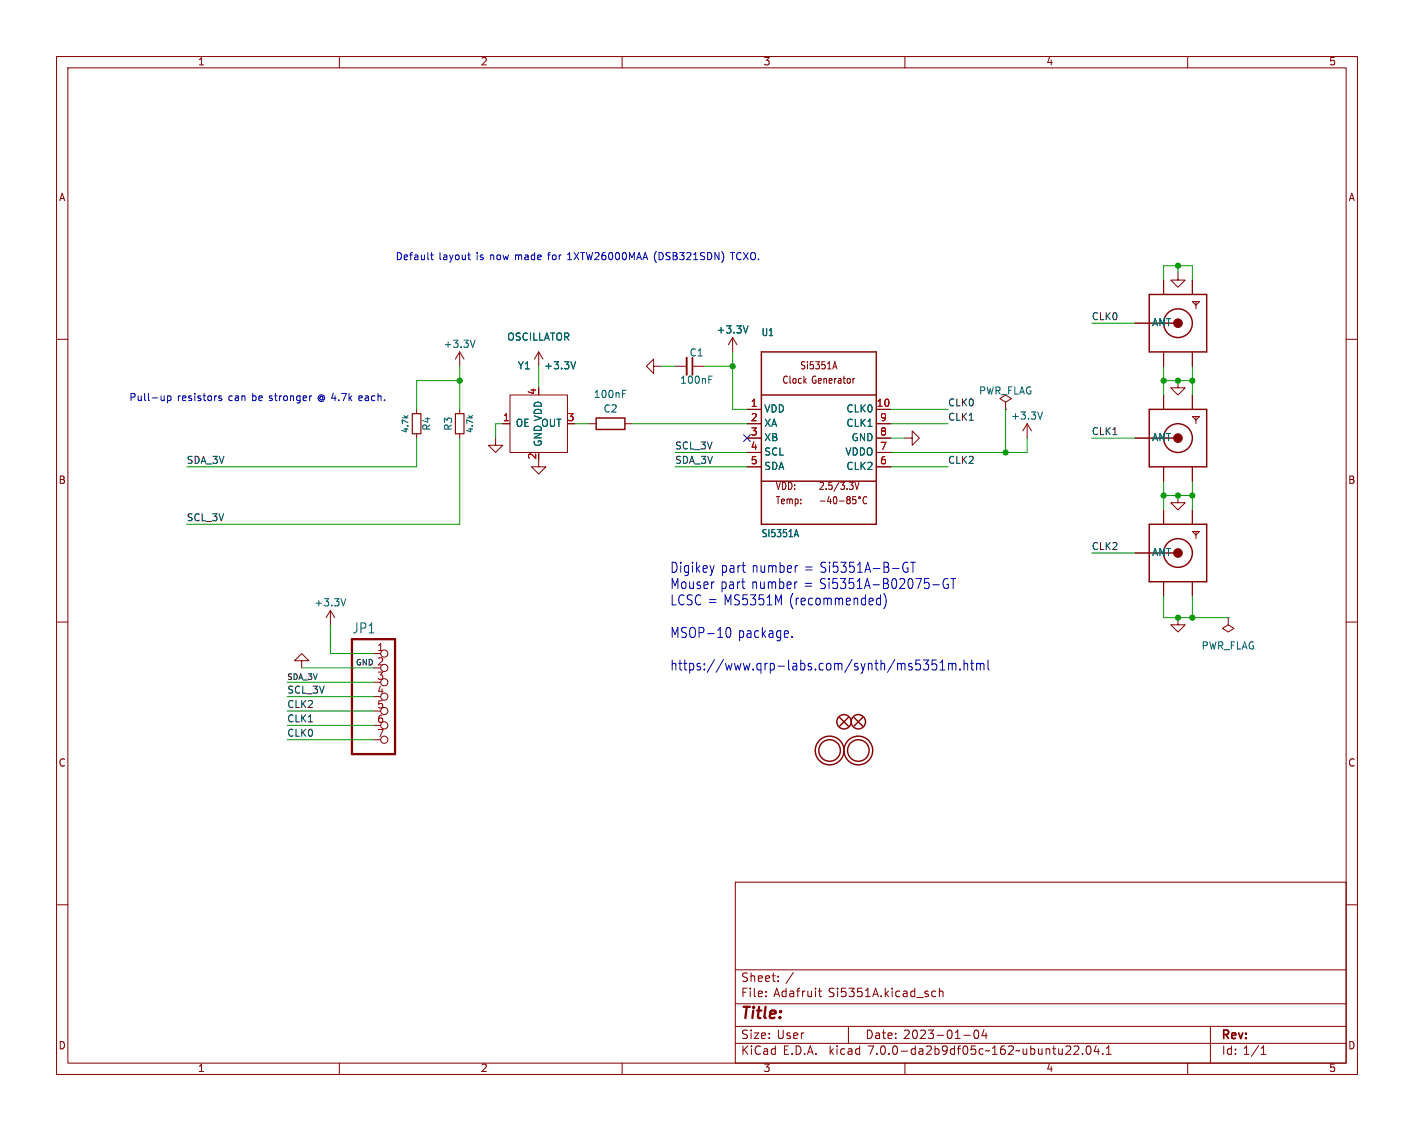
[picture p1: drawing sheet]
<svg xmlns="http://www.w3.org/2000/svg" width="250mm" height="200mm" viewBox="0 0 250 200" stroke-linecap="round" stroke-linejoin="round" font-family="sans-serif">
<g fill="none" stroke="#840000" stroke-width=".18">
<path d="M10 10h230v180h-230zM12 12h226v176h-226zM60 10v2M110 10v2M160 10v2M210 10v2M10 60h2M129.5 59.7l-.7 1.3M129.5 59.7v2.5M129.5 59.7l.8 1.3M200.7 57.1h2.5M205.7 49.5v2.6"/>
<path d="M208.3 48.3v1.2h1.2l-1.2 1.3-1.3-1.3h1.3M210.8 53.3h1.3l-.6 .7zM210.8 49.5v2.6M211.5 53.3v1.3M238 60h2M73.7 72.4v.8M73.7 76.7v.8M81.3 62.2v2.6M81.3 72.4v.8M81.3 76.7v.8M81.3 62.2l-.8 1.3M81.3 62.2l.7 1.3"/>
<path d="M87.6 77.5v1.2h1.3l-1.3 1.3-1.2-1.3h1.2M88.9 74.9h1.3M90.2 69.8h10.1v10.2h-10.1zM95.2 62.2l-.7 1.3M95.2 62.2v2.6M95.2 62.2l.8 1.3M104.1 74.9h1.3M110.5 74.9h1.3M115.6 64.8v-1.3l-1.3 1.3 1.3 1.2v-1.2h1.2M119.4 64.8h2M122.4 64.8h2.1M132.1 72.4h2.5"/>
<path d="M132.1 74.9h2.5M132.1 77.5h2.5M147.4 64.9h.5M147.6 64l.4 1.2M151.1 66.9l-.2 .2M154.9 72.4h2.6M154.9 74.9h2.6M154.9 77.5h2.6M160 77.5h1.3v-1.3l1.3 1.3-1.3 1.2v-1.2M177.8 71.1l1-.6-1-.7-1 .7 1 .6v1.3M177.8 72.4h.1M181.6 74.9l-.8 1.3"/>
<path d="M181.6 74.9v2.6M181.6 74.9l.8 1.3M200.7 77.5h2.5M205.7 62.2v2.6M205.7 69.8v2.6M208.3 67.3v1.3h1.2l-1.2 1.2-1.3-1.2h1.3M210.8 62.2v2.6M210.8 69.8v2.6M210.8 73.7h1.3l-.6 .6zM211.5 73.7v1.2M95.2 81.3v1.2h1.3l-1.3 1.3-1.2-1.3h1.2M132.1 80h2.5"/>
<path d="M132.1 82.5h2.5M145 88.6h.9M146.6 87.8l-.3 .9h.7M146.8 88.2v.9M147.5 87.9l.1-.1a.72 .72 0 0 1 0 1.3 .94 .94 0 0 1-.1-1.2zM148.4 88.6h.9M149.9 88.4l-.2-.3 .2-.3 .3 .1 .1 .2-.2 .3M149.9 88.4l-.2 .2v.2l.2 .3 .3-.1 .1-.2v-.2l-.2-.2M149.9 88.4h.2M151.2 85.3l.3 1.2 .4-1.2M151.3 87.8h-.5l-.1 .6 .2-.1 .4 .1v.6l-.1 .1-.5-.1M153.3 87.9h-.1a.62 .62 0 0 0-.7 .5 .62 .62 0 0 0 .5 .7l.3-.1"/>
<path d="M154.9 80h2.6M154.9 82.5h2.6M200.7 97.8h2.5M205.7 82.5v2.6M205.7 90.2v2.5M208.3 87.6v1.3h1.2l-1.2 1.3-1.3-1.3h1.3M210.8 82.5v2.6M210.8 90.2v2.5M210.8 94h1.3l-.6 .6zM211.5 94v1.2M10 110h2M53.3 116.8h1.3l-1.3-1.2-1.2 1.2h1.2v1.3"/>
<path d="M58.4 107.9l-.7 1.3M58.4 107.9v2.6M58.4 107.9l.8 1.3M66 115.6h1.3M66 118.1h1.3M205.7 102.9v2.5M208.3 109.2v1.3h1.2l-1.2 1.3-1.3-1.3h1.3M210.8 102.9v2.5M217.2 109.2v1.3l1 .6-1 .7-1-.7 1-.6M217.2 109.2h.1M238 110h2M66 120.6h1.3"/>
<path d="M66 123.2h1.3M66 125.7h1.3M66 128.3h1.3M66 130.8h1.3M10 160h2M130 156h108v32h-108zM238 160h2M130 177.5h108M130 171.5h108M135.4 176.1v.2M135.4 175.3v.2M137.6 173.4v.2"/>
<path d="M137.6 172.6v.2M144.7 175.3h.6M144.9 174.8v1.2l.4 .3M164.8 176.1l.2 .2 .5-.1M165.5 175.3h-.5l-.2 .1M166.1 175.4l.2-.1h.4v1M166.1 174.8v1.5M60 188v2M110 188v2M130 184.5h108M130 181.5h108M150 181.5v3"/>
<path d="M160 188v2M170.4 183.1h1.2M172.4 182.2h.2a.81 .81 0 0 1 .5 .6 .81 .81 0 0 1-.3 .8l-.1 .1a.81 .81 0 0 1-.6-.7 .81 .81 0 0 1 .3-.8zM174 182.1l-.4 1.1h1M174.3 182.7v1M189.9 185.1l.6-.1 .2 .1 .1 .3-1 1.1h1M191.4 186.3v.2M192.3 185h.1a.81 .81 0 0 1 .6 .6 .81 .81 0 0 1-.3 .8l-.2 .1a.81 .81 0 0 1-.5-.7 .81 .81 0 0 1 .3-.8zM193.8 184.9l-.3 1.1h.9M194.2 185.5v1M195 186.3v.2M195.6 186.5h.9"/>
<path d="M195.6 185.4l.4-.4v1.5M210 188v2M214 181.5v6.5M223 186.5h.8M223 185.4l.4-.4v1.5"/>
<circle cx="152" cy="88" r=".17"/>
<circle cx="67.9" cy="115.6" r=".63"/>
<circle cx="67.9" cy="118.1" r=".63"/>
<circle cx="67.9" cy="125.7" r=".63"/>
<circle cx="67.9" cy="120.6" r=".63"/>
<circle cx="67.9" cy="128.3" r=".63"/>
<circle cx="67.9" cy="130.8" r=".63"/>
<circle cx="67.9" cy="123.2" r=".63"/>
</g>
<path d="M62.2 113h7.6v20.3h-7.6z" fill="none" stroke="#840000" stroke-width=".41"/>
<path d="M132.3 57.6l-.5 1.3M84 60.2l-.4 1.2M101.8 64l-.4 1.2M110.1 69h.6M125.3 66.5h.6M184.3 72.9l-.4 1.2M140.5 94.5h.6M140.8 93.6l.4 1.3M61.1 105.9l-.4 1.2" fill="none" stroke="#006464" stroke-width=".18"/>
<path d="M121.4 63.2v3.1" fill="none" stroke="#840000" stroke-width=".33"/>
<path d="M122.4 63.2v3.1" fill="none" stroke="#840000" stroke-width=".3"/>
<g fill="none" stroke="#840000" stroke-width=".25">
<path d="M203.2 52.1h10.2v10.1h-10.2zM203.2 57.1h5.1M105.4 73.9h5.1v2h-5.1zM134.6 62.2h20.3v30.5h-20.3zM134.6 69.8h20.3M203.2 72.4h10.2v10.1h-10.2zM203.2 77.5h5.1M134.6 85.1h20.3M203.2 92.7h10.2v10.2h-10.2zM203.2 97.8h5.1M148.5 126.9l1.5 1.5M150 126.9l-1.5 1.5"/>
<path d="M151 126.9l1.5 1.5M152.5 126.9l-1.5 1.5"/>
<circle cx="208.3" cy="57.1" r="2.54"/>
<circle cx="208.3" cy="77.5" r="2.54"/>
<circle cx="208.3" cy="97.8" r="2.54"/>
<circle cx="146.7" cy="132.7" r="2.54"/>
<circle cx="146.7" cy="132.7" r="1.9"/>
<circle cx="149.2" cy="127.6" r="1.27"/>
<circle cx="151.8" cy="132.7" r="2.54"/>
<circle cx="151.8" cy="132.7" r="1.9"/>
<circle cx="151.8" cy="127.6" r="1.27"/>
</g>
<g fill="#840000" stroke="#840000" stroke-width=".18">
<circle cx="208.3" cy="57.1" r=".77"/>
<circle cx="208.3" cy="97.8" r=".77"/>
<circle cx="208.3" cy="77.5" r=".77"/>
</g>
<path d="M72.9 73.2h1.5v3.5h-1.5zM80.5 73.2h1.5v3.5h-1.5z" fill="none" stroke="#840000" stroke-width=".2"/>
<g fill="none" stroke="#0000c2" stroke-width=".18">
<path d="M76.1 45.1h.5M76.3 44.7v1l.3 .2M82.7 45.1h.5M82.9 44.7v1l.3 .2M129.2 44.7h.7M29 70v.8M29 70.7l-.2 .1M29.6 70v1.3M29.6 70.1l.4-.1 .2 .2-.1 .6h-.5M39.2 70.1l-.3-.1-.2 .2v.2l.5 .1v.3h-.5M55.1 70l-.2 .1M56.3 70.2v.5"/>
<path d="M63.6 70l-.1 .2v.5l.1 .1M64.1 70.3l-.6 .1M160.5 99.5a.51 .51 0 0 0-.8 .3M161 99.4h.8M161.4 99.4v1.8M126.3 100l-.4 1.2M128.5 111.1l.4-.2a1.23 1.23 0 0 1 0 1.8l-.4-.1M140.1 112.6v.1M140.8 102.9h.2M140.9 100h.1M155.1 106.9h.6M155.1 105.9h.6"/>
<path d="M155.7 105.2v1.8M156.5 105.3a2.36 2.36 0 0 1-.2 2.3M160.3 100.4h.2v.7a.51 .51 0 0 1-.8-.3M163.3 116.7h.9l-.5 .7 .4 .2v.7l-.2 .2h-.4l-.2-.2M164.9 103.4h1.2M165.6 116.7h-.8v.9l.2-.2 .5 .1 .1 .2v.6l-.3 .2h-.3l-.2-.2M166.2 118.5h.9M166.2 117.2l.4-.5v1.8M167.6 102.4a.51 .51 0 0 0-.8 .3l-.1 .6a.68 .68 0 0 0 .7 .8l.3-.2v-.6h-.3M167.7 117.3v1.2M167.7 117.5a.37 .37 0 0 1 .6-.1l.1 .2M168.1 102.3h.9"/>
<path d="M168.4 117.6l.2-.3 .3 .1 .1 1.1M168.4 117.6v.9M168.5 102.3v1.8M169.7 118.3v.2M170.5 117.5a.37 .37 0 0 1 .5-.1l.1 1.1M170.5 116.7v1.8M171.6 117.3h.6M171.8 116.7v1.5l.1 .2 .3 .1M172.7 117.5a.37 .37 0 0 1 .6-.1v.2M172.7 117.3v1.2M173.3 117.6l.2-.3 .4 .1 .1 1.1M173.3 117.6v.9"/>
<path d="M174.7 116.7v1.5l.2 .3"/>
</g>
<g fill="none" stroke="#009600" stroke-width=".18">
<path d="M193 57.1h7.7M205.7 49.5v-2.5h5.1v2.5M208.3 47v1.3M73.7 77.5v5h-40.7M81.3 64.8v7.6M81.3 77.5v15.2h-48.3M81.3 67.3h-7.6v5.1M88.9 74.9h-1.3v2.6M95.2 64.8v3.8M101.6 74.9h2.5M111.8 74.9h20.3M116.8 64.8h2.6"/>
<path d="M124.5 64.8h5M129.5 62.2v10.2h2.6M157.5 77.5h2.5M157.5 74.9h10.1M157.5 72.4h10.1M177.8 72.4v7.6M181.6 77.5v2.5h-24.1M193 77.5h7.7M205.7 64.8v5M205.7 67.3h5.1M210.8 64.8v5M119.4 80h12.7"/>
<path d="M119.4 82.5h12.7M157.5 82.5h10.1M193 97.8h7.7M205.7 85.1v5.1M205.7 87.6h5.1M210.8 85.1v5.1M53.3 118.1h12.7M58.4 110.5v5.1h7.6M205.7 105.4v3.8h11.5M210.8 105.4v3.8M50.8 123.2h15.2M50.8 125.7h15.2"/>
<path d="M50.8 128.3h15.2M50.8 120.6h15.2M50.8 130.8h15.2"/>
</g>
<path d="M131.5 76.9l1.2 1.2M132.7 76.9l-1.2 1.2" fill="none" stroke="#000084" stroke-width=".18"/>
<g fill="#009600" stroke="#009600" stroke-width=".18">
<circle cx="210.8" cy="67.3" r=".46"/>
<circle cx="208.3" cy="67.3" r=".46"/>
<circle cx="205.7" cy="67.3" r=".46"/>
<circle cx="205.7" cy="87.6" r=".46"/>
<circle cx="210.8" cy="87.6" r=".46"/>
<circle cx="208.3" cy="47" r=".46"/>
<circle cx="208.3" cy="109.2" r=".46"/>
<circle cx="210.8" cy="109.2" r=".46"/>
<circle cx="81.3" cy="67.3" r=".46"/>
<circle cx="129.5" cy="64.8" r=".46"/>
<circle cx="208.3" cy="87.6" r=".46"/>
<circle cx="177.8" cy="80" r=".46"/>
</g>
<text font-size="2.8" fill="#840000" x="131" y="180.8">Title:</text>
<g font-size="2.5" fill="#0000c2">
<text x="118.5" y="101.6">Digikey</text>
<text x="127.5" y="101.6">part</text>
<text x="133" y="101.6">number</text>
<text x="142.3" y="101.6">= Si5351A-B-GT</text>
<text x="118.5" y="104.5">Mouser</text>
<text x="118.5" y="107.4">LCSC = MS5351M</text>
<text x="127.4" y="104.5">part</text>
<text x="132.9" y="104.5">number</text>
<text x="139.7" y="107.4">(recommended)</text>
<text x="142.2" y="104.5">= Si5351A-B02075-GT</text>
<text x="118.5" y="113.1">MSOP-10</text>
<text x="130.5" y="113.1">package.</text>
<text x="118.5" y="118.9">https://www.qrp-labs.com/synth/ms5351m.html</text>
</g>
<text font-size="2.5" fill="#006464" x="62.3" y="112.3">JP1</text>
<g font-size="2.1" fill="#840000">
<text x="131" y="173.9">Sheet:</text>
<text x="138.9" y="173.9">/</text>
<text x="131" y="176.6">File:</text>
<text x="136.8" y="176.6">Adafruit</text>
<text x="146.5" y="176.6">Si5351A.kicad_sch</text>
<text x="131" y="184">Size:</text>
<text x="137.4" y="184">User</text>
<text x="153" y="184">Date:</text>
<text x="159.7" y="184">2023-01-04</text>
<text x="216" y="184.2">Rev:</text>
<text x="131" y="186.8">KiCad</text>
<text x="138.4" y="186.8">E.D.A.</text>
<text x="146.7" y="186.8">kicad</text>
<text x="153.6" y="186.8">7.0.0-da2b9df05c~162~ubuntu22.04.1</text>
<text x="216" y="186.8">Id: 1/1</text>
</g>
<g font-size="1.8" fill="#840000">
<text x="35" y="11.8">1</text>
<text x="85" y="11.8">2</text>
<text x="135" y="11.8">3</text>
<text x="185" y="11.8">4</text>
<text x="235" y="11.8">5</text>
<text x="10.4" y="35.8">A</text>
<text x="238.4" y="35.8">A</text>
<text x="141.4" y="65.6">Si5351A</text>
<text x="138.3" y="68.1">Clock</text>
<text x="143.5" y="68.1">Generator</text>
<text x="10.3" y="85.8">B</text>
<text x="137.2" y="89.4">Temp:</text>
<text x="137.2" y="86.8">VDD:</text>
<text x="144.8" y="86.8">2.5/3.3V</text>
<text x="238.3" y="85.8">B</text>
<text x="10.3" y="135.8">C</text>
<text x="238.3" y="135.8">C</text>
<text x="10.3" y="185.8">D</text>
<text x="238.3" y="185.8">D</text>
<text x="35" y="189.8">1</text>
<text x="85" y="189.8">2</text>
<text x="135" y="189.8">3</text>
<text x="185" y="189.8">4</text>
<text x="235" y="189.8">5</text>
</g>
<g font-size="1.8" fill="#0000c2">
<text x="69.8" y="46.2">Default</text>
<text x="77.5" y="46.2">layout</text>
<text x="84.2" y="46.2">is</text>
<text x="86.7" y="46.2">now</text>
<text x="91.2" y="46.2">made</text>
<text x="97.2" y="46.2">for</text>
<text x="100.7" y="46.2">1XTW26000MAA</text>
<text x="116.2" y="46.2">(DSB321SDN)</text>
<text x="129.9" y="46.2">TCXO.</text>
<text x="22.9" y="71.1">Pull-up</text>
<text x="31.4" y="71.1">resistors</text>
<text x="40.5" y="71.1">can</text>
<text x="44.8" y="71.1">be stronger</text>
<text x="56.6" y="71.1">@ 4.7k</text>
<text x="64.1" y="71.1">each.</text>
</g>
<g font-size="1.8" fill="#006464">
<text x="126.6" y="59.2">+3.3V</text>
<text x="134.6" y="59.7">U1</text>
<text x="203.7" y="58">ANT</text>
<text x="78.4" y="61.8">+3.3V</text>
<text x="89.6" y="60.5">OSCILLATOR</text>
<text x="91.5" y="65.6">Y1</text>
<text x="96.2" y="65.6">+3.3V</text>
<text x="121.9" y="63.3">C1</text>
<text x="104.9" y="70.7">100nF</text>
<text x="120.2" y="68.1">100nF</text>
<text x="173" y="70">PWR_FLAG</text>
<text x="76.4" y="76.2" transform="rotate(-90 76.4 76.2)">R4</text>
<text x="80.2" y="76.2" transform="rotate(-90 80.2 76.2)">R3</text>
<text x="91.2" y="75.8">OE</text>
<text x="95.6" y="75.8">OUT</text>
<text x="106.6" y="73.2">C2</text>
<text x="135.1" y="73.2">VDD</text>
<text x="135.1" y="75.8">XA</text>
<text x="149.5" y="73.2">CLK0</text>
<text x="149.5" y="75.8">CLK1</text>
<text x="178.7" y="74.5">+3.3V</text>
<text x="96.1" y="79" transform="rotate(-90 96.1 79)">GND VDD</text>
<text x="135.1" y="78.3">XB</text>
<text x="135.1" y="80.8">SCL</text>
<text x="135.1" y="83.4">SDA</text>
<text x="149.3" y="80.8">VDDO</text>
<text x="149.5" y="83.4">CLK2</text>
<text x="150.4" y="78.3">GND</text>
<text x="203.7" y="78.3">ANT</text>
<text x="134.6" y="95.3">SI5351A</text>
<text x="203.7" y="98.6">ANT</text>
<text x="55.5" y="107.5">+3.3V</text>
<text x="212.4" y="115.1">PWR_FLAG</text>
</g>
<g font-size="1.8" fill="#a90000">
<text x="95" y="69.9" transform="rotate(-90 95 69.9)">4</text>
<text x="88.9" y="74.7">1</text>
<text x="100.3" y="74.7">3</text>
<text x="132.7" y="72.1">1</text>
<text x="132.7" y="74.7">2</text>
<text x="132.7" y="77.2">3</text>
<text x="154.9" y="72.1">10</text>
<text x="155.5" y="77.2">8</text>
<text x="155.5" y="74.7">9</text>
<text x="95" y="81.3" transform="rotate(-90 95 81.3)">2</text>
<text x="132.7" y="79.8">4</text>
<text x="132.7" y="82.3">5</text>
<text x="155.5" y="82.3">6</text>
<text x="155.5" y="79.8">7</text>
<text x="66.6" y="115.3">1</text>
<text x="66.6" y="117.9">2</text>
<text x="66.6" y="120.4">3</text>
<text x="66.6" y="122.9">4</text>
<text x="66.6" y="125.5">5</text>
<text x="66.6" y="128">6</text>
<text x="66.6" y="130.6">7</text>
</g>
<g font-size="1.7" fill="#0f0f0f">
<text x="193" y="56.8">CLK0</text>
<text x="167.6" y="72">CLK0</text>
<text x="167.6" y="74.6">CLK1</text>
<text x="193" y="77.1">CLK1</text>
<text x="33" y="82.2">SDA_3V</text>
<text x="119.4" y="79.7">SCL_3V</text>
<text x="119.4" y="82.2">SDA_3V</text>
<text x="167.6" y="82.2">CLK2</text>
<text x="33" y="92.4">SCL_3V</text>
<text x="193" y="97.4">CLK2</text>
<text x="50.8" y="125.4">CLK2</text>
<text x="50.8" y="122.8">SCL_3V</text>
<text x="50.8" y="127.9">CLK1</text>
<text x="50.8" y="130.5">CLK0</text>
</g>
<g font-size="1.4" fill="#006464">
<text x="72.5" y="76.7" transform="rotate(-90 72.5 76.7)">4.7k</text>
<text x="83.9" y="76.7" transform="rotate(-90 83.9 76.7)">4.7k</text>
</g>
<g font-size="1.4" fill="#0f0f0f">
<text x="62.8" y="117.8">GND</text>
<text x="50.8" y="120.4">SDA_3V</text>
</g>
</svg>
